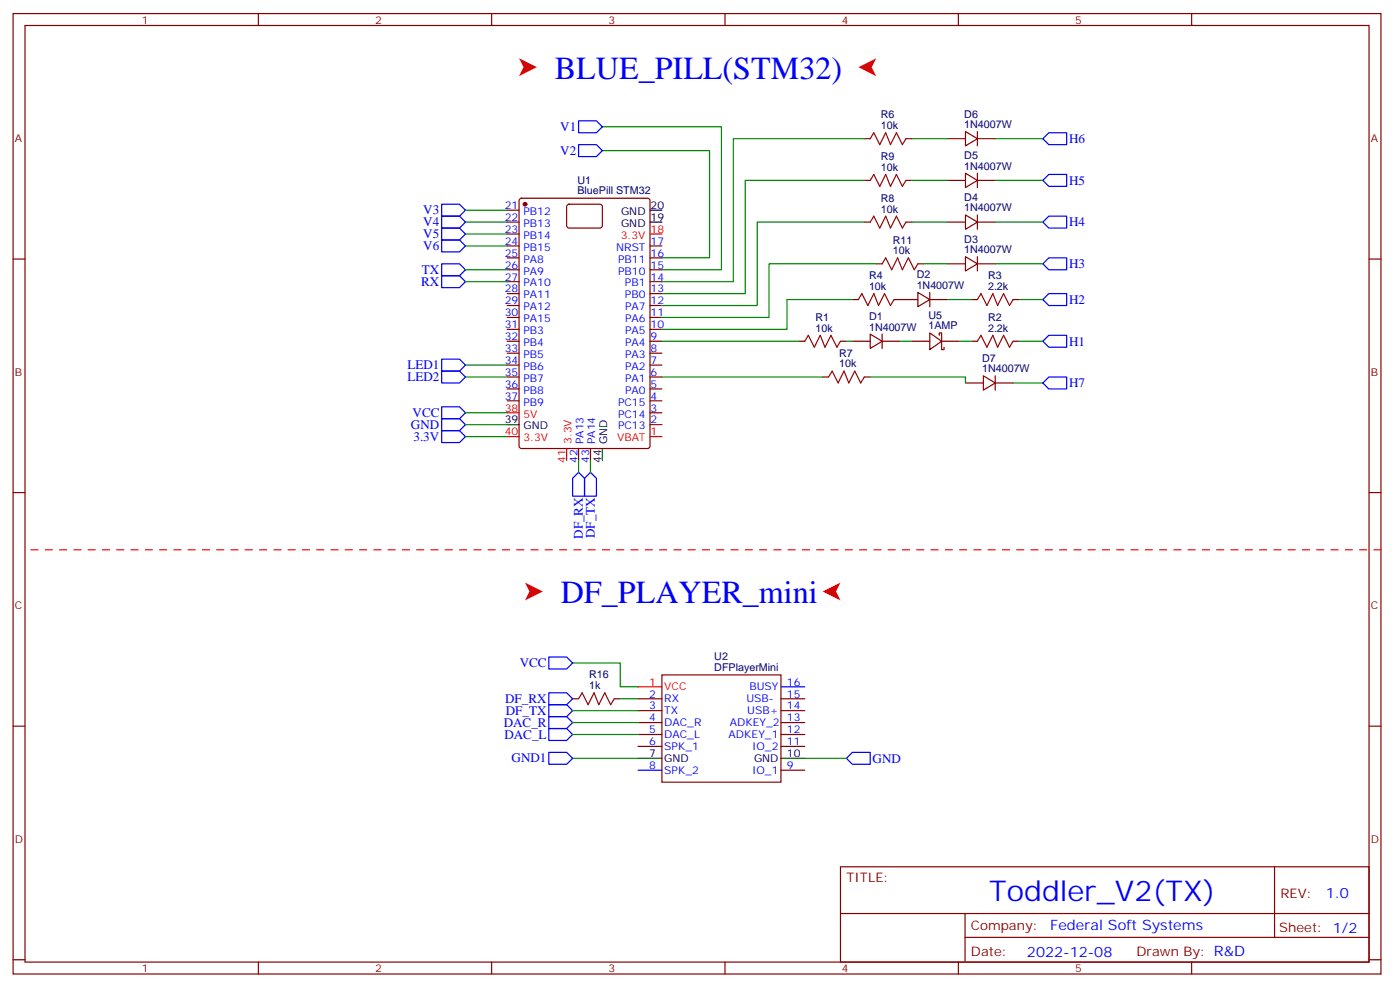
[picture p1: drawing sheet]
<svg xmlns="http://www.w3.org/2000/svg" width="415mm" height="292mm" viewBox="0 0 415 292" stroke-linecap="round" stroke-linejoin="round" font-family="sans-serif">
<g fill="none" stroke="#870000" stroke-width=".35">
<path d="M3.9 4h405.3v284.4h-405.3zM7.4 7.5h398.3v277.3h-398.3zM76.6 4v3.5M145.7 4v3.5M214.8 4v3.5M284 4v3.5M353.1 4v3.5M286.1 38.9l3.5 2.2-3.5 2.1zM289.6 38.9v4.3M154 58.9l.5-.2h37.4l.7 .4v73l-.4 .6-37.7 .1-.6-.5-.1-72.9zM256.1 41.1h1.8M256.1 53.4h1.8"/>
<path d="M268.5 41.1h1.7M268.5 53.4h1.7M280.8 41.1h5.3M280.8 53.4h5.3M286.1 51.3l3.5 2.1-3.5 2.1zM289.6 41.1h5.3M289.6 53.4h5.3M289.6 51.3v4.2M3.9 76.7h3.5M150.3 79.9h3.5M150.3 76.3h3.5M150.3 72.8h3.5"/>
<path d="M150.3 62.2h3.5M150.3 65.8h3.5M150.3 69.3h3.5M168.2 60.7l.4-.2h9.5l.4 .7-.1 5.9-.6 .4h-9.4l-.5-.7v-5.6zM192.6 79.9h3.5M192.6 76.3h3.5M192.6 72.8h3.5M256.1 65.8h1.8M259.6 78.1h1.8M268.5 65.8h1.7M272 78.1h1.8M280.8 65.8h5.3"/>
<path d="M280.8 78.1h5.3M286.1 76l3.5 2.1-3.5 2.1zM286.1 63.6l3.5 2.2-3.5 2.1zM289.6 65.8h5.3M289.6 78.1h5.3M289.6 63.6v4.3M289.6 76v4.2M405.7 76.7h3.5M150.3 97.5h3.5M150.3 94h3.5M150.3 90.5h3.5M150.3 86.9h3.5"/>
<path d="M150.3 83.4h3.5M192.6 97.5h3.5M192.6 94h3.5M192.6 90.5h3.5M192.6 86.9h3.5M192.6 83.4h3.5M252.6 88.7h1.8M257.9 98.9l3.5 2.1-3.5 2.2zM261.4 98.9v4.3M264.9 88.7h7.1M272 86.6l3.5 2.1-3.5 2.1zM275.5 98.6l3.5 2.4-3.5 2.5z"/>
<path d="M275.5 88.7h5.3M275.5 86.6v4.2M278.3 99.3v-.7h.7v4.9h.8v-.7M287.9 88.7h1.7M300.2 88.7h1.8M150.3 118.7h3.5M150.3 115.1h3.5M150.3 111.6h3.5M150.3 108.1h3.5M150.3 104.6h3.5M150.3 101h3.5M192.6 118.7h3.5"/>
<path d="M192.6 115.1h3.5M192.6 111.6h3.5M192.6 108.1h3.5M192.6 104.6h3.5M192.6 101h3.5M236.7 101h1.8M243.8 111.6h1.7M249.1 101h1.7M252.6 101h5.3M256.1 111.6h1.8M261.4 101h5.3M270.2 101h5.3"/>
<path d="M279 101h5.3M286.1 113.4h5.3M287.9 101h1.7M291.4 111.3l3.5 2.1-3.5 2.1zM294.9 113.4h5.3M294.9 111.3v4.2M300.2 101h1.8M171.4 132.8v3.5M175 132.8v3.5M192.6 125.7h3.5M192.6 122.2h3.5M3.9 145.8h3.5"/>
<path d="M405.7 145.8h3.5M196.1 199.8h35.3v31.8h-35.3zM3.9 215h3.5M169.7 206.9h1.7M182 206.9h1.8M189.1 206.9h7M189.1 210.4h7M189.1 213.9h7M189.1 217.5h7M231.4 206.9h7.1M231.4 210.4h7.1M231.4 213.9h7.1"/>
<path d="M231.4 217.5h7.1M405.7 215h3.5M189.1 221h7M231.4 221h7.1M231.4 228h7.1M249.1 256.6h156.6v28.2h-156.6zM377.7 256.6v20.9M249.1 270.5h156.5M286 277.5h119.6M286 270.5v14.1M3.9 284.1h3.5M76.6 284.8v3.6"/>
<path d="M145.7 284.8v3.6M214.8 284.8v3.6M284 284.8v3.6M353.1 284.8v3.6M405.7 284.1h3.5"/>
</g>
<circle cx="155.6" cy="60.5" r=".53" fill="#870000" stroke="#870000" stroke-width=".35"/>
<path d="M192.6 69.3h3.5M150.3 129.3h3.5M150.3 122.2h3.5M167.9 132.8v3.5M192.6 129.3h3.5M189.1 203.3h7" fill="none" stroke="#f00" stroke-width=".35"/>
<path d="M192.6 65.8h3.5M192.6 62.2h3.5M150.3 125.7h3.5M178.5 132.8v3.5M189.1 224.5h7M231.4 224.5h7.1" fill="none" stroke="#000" stroke-width=".35"/>
<g fill="none" stroke="#00f" stroke-width=".35">
<path d="M171.4 35.8h5.3l1.8 1.7-1.8 1.8h-5.3zM171.4 42.8h5.3l1.8 1.8-1.8 1.8h-5.3zM309 53.4l1.8-1.8h5.3v3.6h-5.3zM309 41.1l1.8-1.8h5.3v3.5h-5.3zM130.9 60.5h5.3l1.7 1.7-1.7 1.8h-5.3zM130.9 64h5.3l1.7 1.8-1.7 1.7h-5.3zM130.9 67.5h5.3l1.7 1.8-1.7 1.7h-5.3zM130.9 71h5.3l1.7 1.8-1.7 1.8h-5.3zM130.9 78.1h5.3l1.7 1.8-1.7 1.7h-5.3zM309 78.1l1.8-1.8h5.3v3.6h-5.3zM309 65.8l1.8-1.8h5.3v3.5h-5.3zM130.9 81.6h5.3l1.7 1.8-1.7 1.8h-5.3z"/>
<path d="M309 88.7l1.8-1.8h5.3v3.6h-5.3zM130.9 109.9h5.3l1.7 1.7-1.7 1.8h-5.3zM130.9 106.3h5.3l1.7 1.8-1.7 1.8h-5.3zM309 101l1.8-1.7h5.3v3.5h-5.3zM309 113.4l1.8-1.8h5.3v3.5h-5.3zM130.9 120.4h5.3l1.7 1.8-1.7 1.8h-5.3zM130.9 124h5.3l1.7 1.7-1.7 1.8h-5.3zM130.9 127.5h5.3l1.7 1.8-1.7 1.7h-5.3zM171.4 139.8l1.8 1.8v5.3h-3.5v-5.3zM175 139.8l1.7 1.8v5.3h-3.5v-5.3zM162.6 194.5h5.3l1.8 1.8-1.8 1.7h-5.3zM162.6 205.1h5.3l1.8 1.8-1.8 1.7h-5.3z"/>
<path d="M162.6 208.6h5.3l1.8 1.8-1.8 1.8h-5.3zM162.6 212.2h5.3l1.8 1.7-1.8 1.8h-5.3zM162.6 215.7h5.3l1.8 1.8-1.8 1.7h-5.3zM231.4 203.3h7.1M162.6 222.7h5.3l1.8 1.8-1.8 1.8h-5.3zM189.1 228h7M250.8 224.5l1.8-1.8h5.3v3.6h-5.3z"/>
</g>
<path d="M257.9 41.1l1-1.8 1.8 3.5 1.8-3.5 1.4 3.5 1.7-3.5 1.8 3.5 1.1-1.7M257.9 53.4l1-1.8 1.8 3.6 1.8-3.6 1.4 3.6 1.7-3.6 1.8 3.6 1.1-1.8M257.9 65.8l1-1.8 1.8 3.5 1.8-3.5 1.4 3.5 1.7-3.5 1.8 3.5 1.1-1.7M261.4 78.1l1.1-1.8 1.7 3.6 1.8-3.6 1.4 3.6 1.8-3.6 1.7 3.6 1.1-1.8M254.4 88.7l1-1.8 1.8 3.6 1.7-3.6 1.4 3.6 1.8-3.6 1.8 3.6 1-1.8M289.6 88.7l1.1-1.8 1.8 3.6 1.7-3.6 1.4 3.6 1.8-3.6 1.8 3.6 1-1.8M238.5 101l1-1.7 1.8 3.5 1.8-3.5 1.4 3.5 1.7-3.5 1.8 3.5 1.1-1.8M245.5 111.6l1.1-1.7 1.8 3.5 1.7-3.5 1.4 3.5 1.8-3.5 1.8 3.5 1-1.8M289.6 101l1.1-1.7 1.8 3.5 1.7-3.5 1.4 3.5 1.8-3.5 1.8 3.5 1-1.8M171.4 206.9l1.1-1.8 1.8 3.5 1.7-3.5 1.4 3.5 1.8-3.5 1.8 3.5 1-1.7" fill="none" stroke="#a10000" stroke-width=".35"/>
<g fill="none" stroke="#008700" stroke-width=".35">
<path d="M178.5 37.5h35.3v42.4h-17.7M178.5 44.6h31.8v31.7h-14.2M256.1 53.4h-35.3v33.5h-24.7M256.1 41.1h-38.8v42.3h-21.2M270.2 41.1h10.6M270.2 53.4h10.6M294.9 41.1h14.1M294.9 53.4h14.1M137.9 65.8h12.4M137.9 62.2h12.4M137.9 69.3h12.4M137.9 72.8h12.4"/>
<path d="M137.9 79.9h12.4M256.1 65.8h-31.7v24.7h-28.3M259.6 78.1h-31.7v15.9h-31.8M270.2 65.8h10.6M273.8 78.1h7M294.9 65.8h14.1M294.9 78.1h14.1M137.9 83.4h12.4M252.6 88.7h-19.4v8.8h-37.1M280.8 88.7h7.1M302 88.7h7M137.9 111.6h12.4"/>
<path d="M137.9 108.1h12.4M196.1 101h40.6M196.1 111.6h47.7M250.8 101h1.8M257.9 111.6h28.2v1.8M266.7 101h3.5M284.3 101h3.6M300.2 113.4h8.8M302 101h7M137.9 122.2h12.4M137.9 125.7h12.4M137.9 129.3h12.4"/>
<path d="M171.4 136.3v3.5M175 136.3v3.5M169.7 196.3h14.1v7h5.3M169.7 210.4h19.4M169.7 213.9h19.4M169.7 217.5h19.4M183.8 206.9h5.3M169.7 224.5h19.4M238.5 224.5h12.3"/>
</g>
<path d="M9.2 162.8h402.1" fill="none" stroke="#f00" stroke-width=".35" stroke-dasharray="2.1 2.1"/>
<g fill="#f00">
<path d="M243.8 175.1l5.3-2.6-1.4 2.6 1.4 2.7z"/>
<path d="M155.6 172.5l5.3 2.6-5.3 2.7 1.3-2.7z"/>
<path d="M254.4 19.9l5.2-2.6-1.3 2.6 1.3 2.6z"/>
<path d="M153.8 17.3l5.3 2.6-5.3 2.6 1.3-2.6z"/>
</g>
<g font-size="9.5" fill="#00f">
<text x="164.4" y="23.4">BLUE_PILL(STM32)</text>
<text x="166.2" y="178.6">DF_PLAYER_mini</text>
</g>
<text font-size="8.5" fill="#00f" x="293.2" y="266.8">Toddler_V2(TX)</text>
<g font-size="4.2" fill="#00f">
<text x="392.9" y="265.9">1.0</text>
<text x="311.2" y="275.4">Federal Soft Systems</text>
<text x="304.3" y="283.2">2022-12-08</text>
</g>
<g font-size="3.9" fill="#00f">
<text x="166" y="38.8">V1</text>
<text x="166" y="45.8">V2</text>
<text x="316.8" y="42.3">H6</text>
<text x="316.8" y="54.7">H5</text>
<text x="125.4" y="63.5">V3</text>
<text x="125.4" y="67">V4</text>
<text x="125.4" y="70.5">V5</text>
<text x="316.8" y="67">H4</text>
<text x="125.4" y="74.1">V6</text>
<text x="125" y="81.1">TX</text>
<text x="316.8" y="79.4">H3</text>
<text x="124.8" y="84.7">RX</text>
<text x="316.8" y="90">H2</text>
<text x="316.8" y="102.4">H1</text>
<text x="120.7" y="112.8">LED2</text>
<text x="120.7" y="109.3">LED1</text>
<text x="316.8" y="114.6">H7</text>
<text x="122.3" y="123.5">VCC</text>
<text x="121.8" y="127">GND</text>
<text x="122.5" y="130.5">3.3V</text>
<text x="172.7" y="159.5" transform="rotate(-90 172.7 159.5)">DF_RX</text>
<text x="176.2" y="159.3" transform="rotate(-90 176.2 159.3)">DF_TX</text>
<text x="154" y="197.5">VCC</text>
<text x="149.7" y="208.1">DF_RX</text>
<text x="149.3" y="215.2">DAC_R</text>
<text x="149.9" y="211.7">DF_TX</text>
<text x="149.5" y="218.7">DAC_L</text>
<text x="151.6" y="225.7">GND1</text>
<text x="258.6" y="225.8">GND</text>
</g>
<g font-size="3.9" fill="#800">
<text x="250.8" y="261.2">TITLE:</text>
<text x="379.5" y="265.9">REV:</text>
<text x="287.7" y="275.4">Company:</text>
<text x="379.1" y="276">Sheet: 1/2</text>
<text x="287.7" y="283.1">Date:</text>
<text x="336.8" y="283.2">Draw</text>
<text x="346.9" y="283.2">n By: R&amp;D</text>
</g>
<g font-size="3.2" fill="#800">
<text x="42" y="7">1</text>
<text x="111.1" y="7">2</text>
<text x="180.3" y="7">3</text>
<text x="249.4" y="7">4</text>
<text x="318.6" y="7">5</text>
<text x="4.4" y="42.1">A</text>
<text x="406.2" y="42.1">A</text>
<text x="4.4" y="111.3">B</text>
<text x="406.2" y="111.3">B</text>
<text x="4.4" y="180.4">C</text>
<text x="406.2" y="180.4">C</text>
<text x="4.4" y="249.6">D</text>
<text x="406.2" y="249.6">D</text>
<text x="42" y="287.8">1</text>
<text x="111.1" y="287.8">2</text>
<text x="180.3" y="287.8">3</text>
<text x="249.4" y="287.8">4</text>
<text x="318.6" y="287.8">5</text>
</g>
<g font-size="3.2" fill="#000080">
<text x="261" y="35.1">R6</text>
<text x="285.8" y="34.8">D6</text>
<text x="261" y="38.2">10k</text>
<text x="285.8" y="37.9">1N4007W</text>
<text x="261" y="47.4">R9</text>
<text x="285.8" y="47.1">D5</text>
<text x="261" y="50.6">10k</text>
<text x="285.8" y="50.2">1N4007W</text>
<text x="171.1" y="57.5">BluePill STM32</text>
<text x="171.1" y="54.4">U1</text>
<text x="261" y="59.8">R8</text>
<text x="285.8" y="59.5">D4</text>
<text x="261" y="62.9">10k</text>
<text x="285.8" y="62.6">1N4007W</text>
<text x="285.8" y="71.8">D3</text>
<text x="264.6" y="75.3">10k</text>
<text x="264.6" y="72.1">R11</text>
<text x="285.8" y="74.9">1N4007W</text>
<text x="257.5" y="82.7">R4</text>
<text x="271.6" y="82.4">D2</text>
<text x="292.8" y="82.7">R3</text>
<text x="257.5" y="85.9">10k</text>
<text x="271.6" y="85.5">1N4007W</text>
<text x="292.8" y="85.9">2.2k</text>
<text x="241.6" y="95">R1</text>
<text x="257.5" y="94.8">D1</text>
<text x="275.2" y="94.3">U5</text>
<text x="292.8" y="95">R2</text>
<text x="241.6" y="98.2">10k</text>
<text x="257.5" y="97.9">1N4007W</text>
<text x="275.2" y="97.5">1AMP</text>
<text x="292.8" y="98.2">2.2k</text>
<text x="248.7" y="105.6">R7</text>
<text x="291" y="107.1">D7</text>
<text x="248.7" y="108.8">10k</text>
<text x="291" y="110.2">1N4007W</text>
<text x="211.7" y="195.5">U2</text>
<text x="174.6" y="200.9">R16</text>
<text x="211.7" y="198.6">DFPlayerMini</text>
<text x="174.6" y="204">1k</text>
</g>
<g font-size="3.2" fill="#00f">
<text x="149.6" y="61.9">21</text>
<text x="149.6" y="65.4">22</text>
<text x="155.1" y="63.6">PB12</text>
<text x="149.6" y="68.9">23</text>
<text x="155.1" y="67.2">PB13</text>
<text x="155.1" y="70.7">PB14</text>
<text x="149.6" y="72.5">24</text>
<text x="149.6" y="76">25</text>
<text x="155.1" y="74.2">PB15</text>
<text x="155.1" y="77.8">PA8</text>
<text x="182.6" y="74.2">NRST</text>
<text x="183.2" y="77.8">PB11</text>
<text x="192.8" y="76">16</text>
<text x="192.8" y="72.5">17</text>
<text x="149.6" y="79.5">26</text>
<text x="149.6" y="83">27</text>
<text x="155.1" y="81.3">PA9</text>
<text x="183.2" y="81.3">PB10</text>
<text x="192.8" y="83">14</text>
<text x="192.8" y="79.5">15</text>
<text x="149.6" y="86.6">28</text>
<text x="155.1" y="84.8">PA10</text>
<text x="155.1" y="88.3">PA11</text>
<text x="185.2" y="88.3">PB0</text>
<text x="185.2" y="84.8">PB1</text>
<text x="192.8" y="86.6">13</text>
<text x="149.6" y="90.1">29</text>
<text x="149.6" y="93.6">30</text>
<text x="155.1" y="91.9">PA12</text>
<text x="155.1" y="95.4">PA15</text>
<text x="185.2" y="95.4">PA6</text>
<text x="185.2" y="91.9">PA7</text>
<text x="192.8" y="93.6">11</text>
<text x="192.8" y="90.1">12</text>
<text x="149.6" y="97.2">31</text>
<text x="149.6" y="100.7">32</text>
<text x="155.1" y="98.9">PB3</text>
<text x="185.2" y="98.9">PA5</text>
<text x="192.8" y="100.7">9</text>
<text x="192.8" y="97.2">10</text>
<text x="149.6" y="104.2">33</text>
<text x="149.6" y="107.7">34</text>
<text x="155.1" y="102.4">PB4</text>
<text x="155.1" y="106">PB5</text>
<text x="185.2" y="106">PA3</text>
<text x="185.2" y="102.4">PA4</text>
<text x="192.8" y="107.7">7</text>
<text x="192.8" y="104.2">8</text>
<text x="149.6" y="111.3">35</text>
<text x="155.1" y="109.5">PB6</text>
<text x="155.1" y="113">PB7</text>
<text x="185.2" y="113">PA1</text>
<text x="185.2" y="109.5">PA2</text>
<text x="192.8" y="111.3">6</text>
<text x="149.6" y="114.8">36</text>
<text x="149.6" y="118.3">37</text>
<text x="155.1" y="116.6">PB8</text>
<text x="185.2" y="116.6">PA0</text>
<text x="192.8" y="118.3">4</text>
<text x="192.8" y="114.8">5</text>
<text x="155.1" y="120.1">PB9</text>
<text x="183.1" y="123.6">PC14</text>
<text x="183.1" y="120.1">PC15</text>
<text x="192.8" y="125.4">2</text>
<text x="192.8" y="121.8">3</text>
<text x="172.9" y="131.5" transform="rotate(-90 172.9 131.5)">PA13</text>
<text x="176.4" y="131.5" transform="rotate(-90 176.4 131.5)">PA14</text>
<text x="183.1" y="127.1">PC13</text>
<text x="171.1" y="137" transform="rotate(-90 171.1 137)">42</text>
<text x="174.6" y="137" transform="rotate(-90 174.6 137)">43</text>
<text x="233.2" y="203">16</text>
<text x="192.4" y="206.5">2</text>
<text x="196.8" y="207.9">RX</text>
<text x="221.2" y="207.9">USB-</text>
<text x="222.1" y="204.4">BUSY</text>
<text x="233.2" y="206.5">15</text>
<text x="192.4" y="210">3</text>
<text x="192.4" y="213.6">4</text>
<text x="196.8" y="211.5">TX</text>
<text x="196.8" y="215">DAC_R</text>
<text x="216.3" y="215">ADKEY_2</text>
<text x="221.5" y="211.5">USB+</text>
<text x="233.2" y="213.6">13</text>
<text x="233.2" y="210">14</text>
<text x="192.4" y="217.1">5</text>
<text x="192.4" y="220.6">6</text>
<text x="196.8" y="218.5">DAC_L</text>
<text x="215.9" y="218.5">ADKEY_1</text>
<text x="233.2" y="220.6">11</text>
<text x="233.2" y="217.1">12</text>
<text x="192.4" y="227.7">8</text>
<text x="196.8" y="222">SPK_1</text>
<text x="222.9" y="222">IO_2</text>
<text x="233.2" y="227.7">9</text>
<text x="196.8" y="229.1">SPK_2</text>
<text x="222.9" y="229.1">IO_1</text>
</g>
<g font-size="3.2">
<text x="184" y="63.6">GND</text>
<text x="192.8" y="65.4">19</text>
<text x="192.8" y="61.9">20</text>
<text x="184" y="67.2">GND</text>
<text x="149.6" y="125.4">39</text>
<text x="155.1" y="127.1">GND</text>
<text x="179.9" y="131.5" transform="rotate(-90 179.9 131.5)">GND</text>
<text x="178.2" y="137" transform="rotate(-90 178.2 137)">44</text>
<text x="192.4" y="224.2">7</text>
<text x="196.8" y="225.6">GND</text>
<text x="223.4" y="225.6">GND</text>
<text x="233.2" y="224.2">10</text>
</g>
<g font-size="3.2" fill="#f00">
<text x="184" y="70.7">3.3V</text>
<text x="192.8" y="68.9">18</text>
<text x="149.6" y="121.8">38</text>
<text x="155.1" y="123.6">5V</text>
<text x="149.6" y="128.9">40</text>
<text x="155.1" y="130.7">3.3V</text>
<text x="169.3" y="131.5" transform="rotate(-90 169.3 131.5)">3.3V</text>
<text x="182.8" y="130.7">VBAT</text>
<text x="192.8" y="128.9">1</text>
<text x="167.6" y="137" transform="rotate(-90 167.6 137)">41</text>
<text x="192.4" y="203">1</text>
<text x="196.8" y="204.4">VCC</text>
</g>
</svg>
